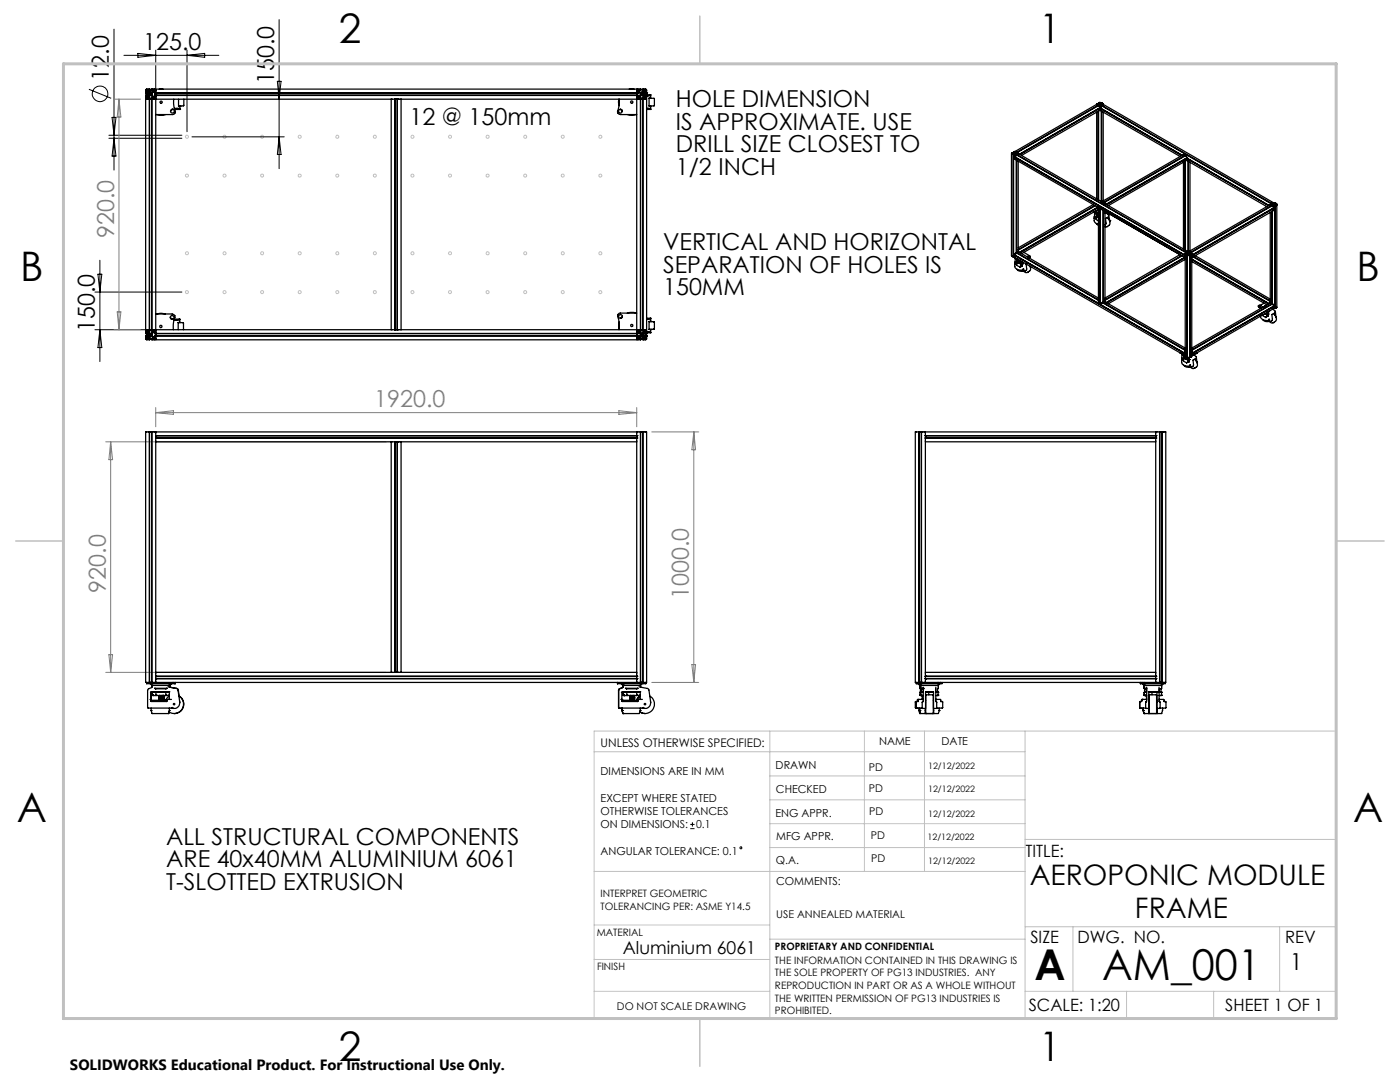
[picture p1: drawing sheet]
<svg xmlns="http://www.w3.org/2000/svg" width="279mm" height="216mm" viewBox="0 0 279 216" stroke-linecap="round" stroke-linejoin="round" font-family="sans-serif">
<g fill="none" stroke="#000" stroke-width=".2">
<path d="M17.7 17.8l4.5 1.8M22.8 5.8v28.1M24.7 11h19M27.5 10.7l3.6 .3-3.6 .4zM31.1 10v8.8M37.3 10v16.3M37.3 11l3.6-.3v.7zM55.4 16.2h.7l-.4 3.6zM55.7 3.9v29.8M21.7 27.6h14.6M21.7 27h14.6M22.4 23.4h.7l-.3 3.6z"/>
<path d="M22.8 27.6l.3 3.6h-.7zM38.3 27.3h18.4M55.7 27.3l.4 3.5h-.7zM18.9 58.3h17.4M19.5 54.7h.8l-.4 3.6zM19.9 51.9v20.2M18.9 65.8h11.2M19.9 65.8l.4 3.6h-.8zM137.8 165.3h.8M137.8 164.5h.8M138.2 164.1v.8"/>
<circle cx="20" cy="18.7" r="1.55"/>
<circle cx="147.9" cy="169.2" r=".21"/>
</g>
<g fill="none" stroke="#c0c0c0" stroke-width=".2">
<path d="M118.6 150h86M153.6 154.8h51M153.6 145.9v57.3M153.6 159.6h51M172.5 145.9v28M184.5 145.9v28M204.6 145.9v57.3M266.7 145.9h-148.1v57.3M118.6 173.9h86M153.6 169.1h51M153.6 164.4h51M204.6 167.5h62.1"/>
<path d="M118.6 197.8h35M118.6 191.5h35M118.6 184.6h35M153.6 187.4h51M204.6 197.8h62.1M204.6 184.9h62.1M214.1 184.9v12.9M224.8 197.8v5.4M242.2 197.8v5.4M255.4 184.9v12.9"/>
<circle cx="37.3" cy="35" r=".3"/>
<circle cx="37.3" cy="27.3" r=".31"/>
<circle cx="44.8" cy="35" r=".29"/>
<circle cx="44.8" cy="27.3" r=".3"/>
<circle cx="52.3" cy="35" r=".29"/>
<circle cx="52.3" cy="27.3" r=".3"/>
<circle cx="59.8" cy="35" r=".3"/>
<circle cx="59.8" cy="27.3" r=".31"/>
<circle cx="67.3" cy="35" r=".29"/>
<circle cx="67.3" cy="27.3" r=".3"/>
<circle cx="74.8" cy="35" r=".3"/>
<circle cx="74.8" cy="27.3" r=".31"/>
<circle cx="82.3" cy="35" r=".29"/>
<circle cx="82.3" cy="27.3" r=".3"/>
<circle cx="89.8" cy="35" r=".29"/>
<circle cx="89.8" cy="27.3" r=".3"/>
<circle cx="97.3" cy="35" r=".3"/>
<circle cx="97.3" cy="27.3" r=".31"/>
<circle cx="104.8" cy="35" r=".29"/>
<circle cx="104.8" cy="27.3" r=".3"/>
<circle cx="112.3" cy="35" r=".3"/>
<circle cx="112.3" cy="27.3" r=".31"/>
<circle cx="119.8" cy="35" r=".29"/>
<circle cx="119.8" cy="27.3" r=".3"/>
<circle cx="37.3" cy="58.3" r=".31"/>
<circle cx="37.3" cy="50.5" r=".31"/>
<circle cx="44.8" cy="58.3" r=".31"/>
<circle cx="44.8" cy="50.5" r=".3"/>
<circle cx="52.3" cy="58.3" r=".31"/>
<circle cx="52.3" cy="50.5" r=".3"/>
<circle cx="59.8" cy="58.3" r=".31"/>
<circle cx="59.8" cy="50.5" r=".31"/>
<circle cx="67.3" cy="58.3" r=".31"/>
<circle cx="67.3" cy="50.5" r=".3"/>
<circle cx="74.8" cy="58.3" r=".31"/>
<circle cx="74.8" cy="50.5" r=".31"/>
<circle cx="82.3" cy="58.3" r=".31"/>
<circle cx="82.3" cy="50.5" r=".3"/>
<circle cx="89.8" cy="58.3" r=".31"/>
<circle cx="89.8" cy="50.5" r=".3"/>
<circle cx="97.3" cy="58.3" r=".31"/>
<circle cx="97.3" cy="50.5" r=".31"/>
<circle cx="104.8" cy="58.3" r=".31"/>
<circle cx="104.8" cy="50.5" r=".3"/>
<circle cx="112.3" cy="58.3" r=".31"/>
<circle cx="112.3" cy="50.5" r=".31"/>
<circle cx="119.8" cy="58.3" r=".31"/>
<circle cx="119.8" cy="50.5" r=".3"/>
</g>
<path d="M139.7 3.2v9.5M3.1 107.9h9.6M266.7 107.9h9.5M139.7 203.2v9.6" fill="none" stroke="#c0c0c0" stroke-width=".3"/>
<path d="M12.7 12.7h254v190.5h-254z" fill="none" stroke="#c0c0c0" stroke-width=".6"/>
<g fill="none" stroke="#808080" stroke-width=".2">
<path d="M22.8 19.8h5.2M23.7 19.8v46M23.7 19.8l.4 3.6h-.7zM22.8 65.8h5.2M23.4 62.2h.7l-.4 3.6zM21.1 88.2h55.9M22.1 88.2v46M22.1 88.2l.4 3.5h-.8zM31.1 81.3v3.9M31.1 82.3h96M31.1 82.3l3.5-.3v.7zM123.5 82l3.6 .3-3.6 .4z"/>
<path d="M127.1 81.3v3.9M130.1 86.2h9.4M138.5 86.2v50M138.5 86.2l.3 3.5h-.7zM21.1 134.2h55.9M21.7 130.6h.8l-.4 3.6zM130.1 136.2h9.4M138.1 132.6h.7l-.3 3.6z"/>
</g>
<g fill="none" stroke="#000" stroke-width=".25">
<path d="M29.1 19h.1M29.1 18.5h.1M29.1 18.6h.2l-.2-.3h.4l.3 .3v.4M29.1 18.6h.1M29.1 18.5v.1M29.1 17.9h.4v.3h-.4zM29.1 19.4h.4v.3h-.3zM29.3 19.1l-.2-.1v.6l.2 .2M29.3 19.1h.1M29.3 19.8h-.2v46h.2M29.3 19.8h1.5M29.4 18.3l.2 .9"/>
<path d="M29.5 18.1l-.1 .1M29.6 19.4v.3M29.6 18.4l-.1 .3 .3 .2M29.6 19.7h.1M29.7 18.3l.3-.1 .3 .3M29.7 17.9l-.1 .1M29.7 17.9l.1 .1M29.7 17.9h-.1v.3l.2 .3h.5l.3-.3v-.3M29.8 19l-.3 .3h-.4v-.2h.2M29.8 17.8h-.6l-.1 .7M29.8 17.8h.1M29.8 17.8v.1"/>
<path d="M29.8 19.8h.1M29.8 17.9h.1M29.8 18h.1M29.8 19.6l-.2 .1v-.4l.2-.2h.5l.3 .3v.3h-.2v-.1M29.8 19.6h.1M29.8 19.7h.1M29.8 19.7v46.1M29.8 17.9v.1M29.8 19.6v.1M29.8 19.8v46M29.8 17.9h.5M30 18.9h.1"/>
<path d="M30 18.9h.2M30.2 18.7l-.2 .2M30.2 18.8l-.2 .1M30.2 19.8h.1M30.3 18h.1M30.3 17.9h.1M30.3 19.7h.1M30.3 19.6h.1M30.3 17.9v.1M30.3 19.6v46.4M30.3 17.8v.1M30.3 17.8h.1"/>
<path d="M30.3 17.8h.6l.2 .2M30.3 19.8h.1M30.3 19.7v.1M30.4 17.9h.2M30.4 18h.1M30.4 19.6h.1M30.4 17.9v.1M30.7 19.4h.3l-.1 .3h-.2zM30.7 17.9h.3v.3h-.3zM30.7 17.9h.3M30.8 19.8h.3M31 18.5v.1"/>
<path d="M31 18.6h.1M31 18.6h-.2l.2-.3h-.3l-.3 .2v.5l.2 .3h.4l-.2-.3h.2M31 19h.1M31 18.5l96.1 .1M31 19h96.1M31 18.5h.1M31 17.9h.1M31.1 18.5h.1M31.1 18v-.2h96v.2M31.1 19h.1M31.1 19.6v.2M31.1 18.5v.1"/>
<path d="M31.1 18.6h.1M31.1 19.6l-.3 .2M31.1 19h96.2v.1M31.1 18.6h96.2l-.2-.3h.4l.3 .3v.4l-.3 .3h-.4v-.2h.2M31.1 18v.5M31.1 18.6v1M31.1 19.8v46M31.1 19.8h47M31.8 17.8h.7M34.7 19.8v1.5l.3 .9a.55 .55 0 0 1-.6 .7h-3.3M35.6 19.8v1.4h.3M36.7 19.8v1.3h-1.1"/>
<path d="M78.1 19.8h1.9M78.1 19.8v46M78.8 19.8h.1M78.8 19.8v46M79.3 19.8v46M79.3 19.8h.1M80 19.8v46M80 19.8h47.1M123.5 19.8v1.3M123.6 19.8a4.7 4.7 0 0 1-.3 2.4v.4l.5 .3h3.3M125.6 17.8h.9M127.1 18.5h.1"/>
<path d="M127.1 19h.1M127.1 19.6v.2M127.1 18.5v.1M127.1 18.6h.1M127.1 19.6l.2 .2M127.1 19.8h.2M127.1 18v.5M127.1 18.6v1M127.1 19.8v46M127.1 17.9h.1M127.1 19.4h.4v.3l-.4-.1zM127.2 17.9h.3"/>
<path d="M127.3 17.9h-.2v.3h.4v-.3M127.3 19.1h.1M127.3 19.8h1.5M127.4 17.9h.1M127.7 18h.1M127.7 18l-.1-.1v.3l.2 .3h.5l.3-.3v-.3l-.2 .1M127.7 19.6l-.1 .1v-.4l.2-.2h.5l.3 .3v.3l-.2-.1M127.7 19.6h.1M127.8 19.8h.1M127.8 17.8v.1M127.8 17.8h.1M127.8 17.8h-.6l-.1 .2"/>
<path d="M127.8 17.9h.1M127.8 19.6h.1M127.8 19.7h.1M127.8 18h.1M127.8 17.9v.1M127.8 19.6v46.4M128 18.7l.2 .2M128 18.6l.2 .3M128.2 19.8h.1M128.3 18h.1M128.3 17.9h.1M128.3 19.7v46.1"/>
<path d="M128.3 19.6h.1M128.3 19.7h.1M128.3 19.8h.1M128.3 17.9v.1M128.3 19.6v.1M128.3 19.8v46.2M128.3 17.8l-.5 .1M128.3 17.8h.1M128.3 17.8h.6l.1 .2M128.4 17.9l.2 .1M128.4 18h.1M128.4 19l.3 .3"/>
<path d="M128.4 19.6h.1M128.4 18.9h.1M128.5 18.2h-.3l-.2 .3M128.6 18.3l.1 .3-.3 .3M128.6 18l.2 .2M128.7 19.1h.3M128.8 18.9h1M128.8 19.8h.2v46h-.2M128.9 18.3v.2M128.9 18.6l-.2 .7M128.9 19.1l-.1-.1h.2v.6M128.9 18.5v.1"/>
<path d="M128.9 18.5l.1-.2h-.4l-.2 .2v.5M128.9 19.1l.1 .2h-.3M129 19.4h-.3l-.1 .3h.3l.1-.1M129 18l-.1-.1h-.3l.1 .3h.3M129 18.5v.1M129 18.6h.1M129 19h.1M129 18v.6h-.1M129 19.1h.7M129 18.5h.1M129 19.6l-.2 .2M129.5 19.6l1.1 .1v1.4h-1.1"/>
<path d="M129.8 18.9l.1 .7h-.4v1.6M129.8 18.9h.1M31.3 22.9l.6 .1 1.1-.1M34.4 21.8l-.4 .4M34.5 21.8l-.2 .1M34.8 21.6h1M34.9 21.8h.9M35.8 21.8h.1M35.9 21.2l-.1 .6M35.9 21.2h.1M123.9 21.8v.1M123.9 21.9h.2"/>
<path d="M123.9 21.9l.3 .3M125.2 22.9l.8 .1 .9-.1M129 21.6h.7M129 21.8h.8M129.5 21.2h.4l-.1 .6M129.8 21.8h.1M201.9 30.6v20.4l.2 .2M201.9 30.7l.2 .1M201.9 30.7h.1M202 30.7h.1M202 30.6h.1M202 30.6l-.1 .1"/>
<path d="M202 30.6v.1M202.1 30.5h.1M202.1 30.5h-.1M202.1 30.8h.1M202.1 30.4v.1M202.1 30.6h.1M202.1 30.7h.1M202.1 30.6l-.1 .1M202.2 30.5l-.3 .2M202.2 30.5h.1M202.2 30.6h.2M202.2 30.6l.3 .1v.1"/>
<path d="M202.2 30.7h.1M202.2 30.7l-.1 .1M202.2 30.5v.1M202.2 30.7v20.5M202.2 30.5h-.1M202.3 30.9l.3 .1M202.3 30.4h.1M202.3 30.3h.1M202.3 30.3l.2-.1 .3 .1M202.3 30.9h.1M202.3 30.8h.1M202.3 30.8l.1 .1"/>
<path d="M202.3 30.3v.3M202.3 30.8v20.5M202.4 30.9h.1M202.4 30.4h.1M202.4 30.8h.1M202.4 30.4v.2M202.4 30.3h.1M202.4 30.9l.2 .1M202.4 30.3l.1 .1M202.5 30.4l-.1 .2M202.5 30.4h.1M202.5 30.8h.1"/>
<path d="M202.5 30.8l-.1 .1M202.5 31.3h.1M202.5 31.5h.1M202.5 31.5v.3l34 19.6M202.5 31.3l34 19.6M202.6 31.3h.1M202.6 31.5h.1M202.6 31.5h-.1M202.6 30.4h.1M202.6 30.4l.1 .2M202.6 30.8h.1M202.6 30.8l.1 .1"/>
<path d="M202.6 31l-.1 .3M202.6 30.3h-.2M202.6 31.5l33.9 19.5M202.6 30.3h.1M202.6 30.3v.1M202.7 30.4h.1M202.7 30.6h.3M202.7 30.8h.1M202.7 30.4v.2M202.7 30.8v.1M202.7 30.9h.1M202.7 31.4v.1"/>
<path d="M202.8 30.4h.1M202.8 30.9h.1M202.8 30.3h.1M202.8 30.8h.1M202.8 30.9l33.9 19.5M202.8 30.3v.3M202.8 30.8v.1M202.8 31.9v18.5M202.8 30.9l-.2 .1M202.8 30.4h-.1M202.8 30.3v.1M202.9 30.5h.1"/>
<path d="M202.9 30.7h.1M202.9 30.5v.1M202.9 30.7v.2M202.9 32v18.5M202.9 30.7l.1 .1M203 30.8h.1M203 30.9h.1M203 30.6l.1 .1M203 30.6h.1M203 30.5h.1M203 30.4h.1M203 30.7h.1"/>
<path d="M203 30.6l-.4 .1v.1M203 30.4v.1M203 30.8v.1M203 30.9l33.9 19.5M203 30.6v.1M203 30.4l-.1 .1M203 30.4l.2 .2M203 30.5v.1M203.1 30.9l-.1 .1M203.1 30.7h.1M203.2 30.7h.1M203.2 30.6v.1"/>
<path d="M203.2 30.7l-.2 .1M203.2 32.2v18M203.2 30.7l33.9 19.5M218.9 20.8h.1M218.9 20.8l-16.3 9.4M218.9 22.4v17.3M218.9 20.8l.2 .2M218.9 20.8l.1 .1M219 20.7h.1M219 20.9h.1M219 20.7l.1 .1M219 21.1v.1"/>
<path d="M219.1 20.8h.1M219.1 20.7h.1M219.1 21h.1M219.1 21.1h.1M219.1 21.1l-16.3 9.3M219.1 20.8l-.1 .1M219.1 20.7l-.2 .1M219.1 21v.1M219.1 20.9h.1M219.1 20.7h-.1M219.1 20.7v.1M219.1 20.9v.2"/>
<path d="M219.1 22.2v17.7M219.1 20.9v.1M219.1 20.8h.2M219.3 21.1h.1M219.3 20.6h.1M219.3 20.6v.2M219.3 22.1v17.8M219.3 21.1l-16.3 9.3M219.3 21.1l.1 .1M219.3 20.5h.1M219.3 20.8l.2 .1M219.3 21.7h.1"/>
<path d="M219.3 20.5l.2 .1M219.4 20.6h.1M219.4 21l-.1 .1M219.4 21h.1M219.4 21.1h.1M219.4 20.6v.2M219.4 21v.1M219.4 20.5h.1M219.4 21.1l.2 .1M219.4 20.5l.1 .1M219.4 21.2h.2M219.4 20.8h.2z"/>
<path d="M219.4 21.2l.1 .1M219.4 21.7h.1M219.4 21.7l-15.8 9.1M219.5 20.7l-.2 .1M219.5 20.7h.1M219.5 20.6v.1M219.5 20.9h.1M219.5 21.5h.1M219.5 21.7h.1M219.5 21.9l16 9.3M219.5 20.6h.1M219.5 21.1h.1"/>
<path d="M219.5 20.9v.2M219.5 21.9l-15.6 9.1M219.5 21.5l16.4 9.5M219.5 21.5l-16.1 9.3M219.5 21.3v.2M219.5 21.7v.2M219.5 21.1h-.1M219.5 20.6h.3M219.5 20.7l.2 .1M219.6 21.2l-.1 .1M219.6 21.7h.1M219.6 20.5h-.2"/>
<path d="M219.6 20.5l-.3 .1M219.6 21.7l16.2 9.3M219.6 21.7h-.1M219.6 20.5h.1M219.6 20.5l.2 .1M219.6 21.1v.1M219.6 20.5l-.1 .1M219.6 21.1h.1M219.7 20.6h.1M219.7 20.8h.1M219.7 21h.1M219.7 20.6v.2"/>
<path d="M219.7 21v.1M219.7 20.5v.1M219.7 20.8l-.2 .1M219.7 21.1h.1M219.7 21.7h.1M219.7 20.8h.2M219.7 21l.1 .1M219.8 21.1h.1M219.8 20.6h.1M219.8 21.1l33.9 19.6M219.8 20.6v.2M219.8 22.1v18.1"/>
<path d="M219.8 21.1l-.2 .1M219.8 20.6h-.1M219.9 20.7h.1M219.9 20.9h.1M219.9 22.2v18.1h.1M219.9 20.7v.1M219.9 20.9v.2M219.9 20.9v.1M219.9 20.8l.1 .1M219.9 21h.1M219.9 21.1h.1M219.9 20.8h.1"/>
<path d="M219.9 21.1l34 19.5M219.9 21v.1M220 21h.1M220 20.7h.1M220 20.7l.1 .1M220 20.7l-.1 .1M220 20.9h.1M220 21.1v.1M220.1 20.7l-.2 .1M220.1 20.7v.1M220.1 20.8h-.2M220.1 20.8l34 19.6"/>
<path d="M220.1 20.8l-.1 .2M220.2 20.8h.1M220.2 22.4v17.7M236.2 32.3v17.4M236.3 31.1l.1 .1M236.4 31l-.3-.2-16.1 9.5M236.4 31h.1M236.4 31l-16.2 9.4M236.5 32.2v17.6M236.6 31.1l.2 .1v.3M236.6 31.1h.1M236.6 32.1v17.8"/>
<path d="M236.6 31.1l-16.3 9.4M236.6 31.6l.1 .1M236.7 31.7h.1M236.7 31.6l16.5 9.4M236.7 31.7l-15.8 9.2M236.8 32h.1M236.8 31.5h.1M236.8 31.7v.1M236.8 31.7h.1M236.8 31.8v.2M236.8 31.5l16.4 9.5M236.8 32l16 9.2"/>
<path d="M236.8 31.5l-16 9.3M236.8 32l-15.6 9M237.1 32.1v18.1M237.2 32.2v18l16.3-9.3M237.5 32.3v17.8M202.1 51.2l1.9 1M202.1 51.2h.1M202.2 51.2h-.1M202.2 51.2h.1M202.2 51h.1M202.2 51l.1 .1M202.3 51.3l.3 .1"/>
<path d="M202.3 51.3h.1M202.5 52.7v.4a1.31 1.31 0 0 0 1.6 .8M202.5 52.4v.2M202.5 52.4h.1M202.5 50.9h.1M202.5 51.1h.1M202.5 51.1l.1 .3M202.5 50.9l34 19.6M202.6 50.9h.1M202.6 51.1h.1M202.6 51.4l33.9 19.6M202.6 51.5l-.1 .9"/>
<path d="M202.6 51v.1M202.6 51h.1M202.6 51l33.9 19.6v.1M202.7 51.8l.3 .1M202.7 51v.1M202.8 50.4l-.3 .3v.2M202.8 50.4h.1M202.8 50.4l16.4 9.5M202.9 52.6v.2M202.9 52.4v.3M202.9 52.4a.54 .54 0 0 0 .1 .6 .54 .54 0 0 0 .5 .2M202.9 52.4h.1"/>
<path d="M203 50.4h.1M203 50.4l16.2 9.4M203 52.2l.1 .2M203 52.2h.1M203 53.7a1.03 1.03 0 0 0 1 .4M203 52.3h.1M203 51.9v.4M203 52.3l-.1 .1M203 51.8l.6 .2M203 51.9l.2 .2 .8 .4M203 51.9h.1M203.1 52h.1"/>
<path d="M203.1 52h-.1M203.1 50.5l-.1 .1M203.1 52.4h.1M203.1 52.4h.2M203.2 50.2v.1M203.2 51.9l.4 .2M203.2 50.2l-.2 .2M203.2 50.2l16 9.3M203.3 52.3h.1M203.3 52.6h.4M203.3 52.3v.3M203.3 52.6h.1"/>
<path d="M203.4 52.2l-.1 .1M203.4 52.2h.1M203.5 53.2v.1M203.5 53.3h.1M203.7 52.6h.1M203.7 52.6h.3M203.7 52.6h.2M203.7 53.1h.1M203.7 53.1l-.2 .1M203.8 52.6h.1M203.8 52.6h-.1M203.8 52.9h.1"/>
<path d="M203.8 52.9l.2 .1M203.9 52.6h.1M204 52.6h.1M204 53.1h-.3M204 52.8l-.1 .2M204 52.5v.6M204 54.1h.1M204.1 53.9a.84 .84 0 0 0 .9 .5M204.1 53.9h.1M204.1 53.9l-.1 .2M204.3 50.3l1.3 .8-.1 .2-.3 .1M204.8 52.7l.1 1.2-.4 .2-.4-.2"/>
<path d="M205 54.4h.1M205.4 51.2l-.3 .1M205.4 51.2v.1M205.6 53.1a.73 .73 0 0 1-.1 1l-.5 .3M205.6 51.2l-.3 .3M205.7 53.2h.1M205.7 53.2l-.1 .2M218.2 40.8l-15 8.7M218.3 42.3l.9 .5M218.4 42.2l.8 .5M218.4 43.3h.1M218.4 42.4v1.6a.97 .97 0 0 0 .8 .7"/>
<path d="M218.5 42.6l.4 .2M218.5 41l-15.3 8.8M218.6 41.1l-15.4 8.8M218.7 42.1l.5 .4M218.7 42.1h.1M218.7 43.5v.2M218.8 43.3v.3M218.8 43.3a.49 .49 0 0 0 .4 .8M218.8 43.3h.1M218.8 43.1l.2 .2M218.8 44.6l.4 .3M218.8 42.8v.4"/>
<path d="M218.9 43.1l-.1 .2M218.9 42.6l.3 .3-.1-.1M218.9 42.8l.3 .3M218.9 42.8h.1M218.9 42.8l-.1 .1M219 43.3h.1M219 43.3h.2M219.1 41.3l-15.7 9.1M219.2 43.2h.1M219.2 43.2v.2M219.2 43.3h.1M219.2 41.4l-15.6 9"/>
<path d="M219.2 41.9h-.1M219.2 41.4l.2 .1M219.2 41.4l.2 .2M219.2 41.4v18.9l.2 .1M219.2 41.8l-15.3 8.8M219.4 41.5h.1M219.4 41.5v.1M219.4 41.6h.1M219.5 41.6h.1M219.5 41.6v18.7M219.6 41.7l.3 .1-.2-.1M219.6 41.7h.1"/>
<path d="M219.6 41.7v18.8M219.7 41.7h.1M220 40.3h.1M220 40.3l.1 .1M220 40.3v.1M220 40.4h.1M220.1 40.4h.1M220.1 41.9v18.6M220.2 42v18.3M220.3 40.5h.1M220.3 40.5l.3 .2M220.3 40.5l.1 .1"/>
<path d="M220.4 40.6h.1M220.5 40.6h.1M220.5 42.2v18.1M220.6 42.2l-.1 .1M220.7 42.5l.6 .5 .1 1M220.8 42.3l-.3 .2M220.9 45.2l-.4 .1M220.9 45.2h.1M220.9 43.4a1.1 1.1 0 0 1 .4 1.6M220.9 42.4l-.4 .2M221.2 43.7v-.4l-.6 .3 .1 1.1-.2 .2M221.3 45l-.4 .2"/>
<path d="M221.4 44h.1M221.5 44v.2M221.5 44h.1M235.5 50.8l-15 8.7M235.8 51l-15.3 8.8M235.9 51l-15.4 8.9M236.4 51.4l-15.6 9M236.5 51.3l-15.6 9.1M236.5 51.1h.1M236.5 50.9h.1M236.5 51.1v.2M236.5 50.8h.1"/>
<path d="M236.5 51.2v.1M236.5 51.3v.1M236.5 51.1v.1M236.5 51.2h.1M236.5 50.9v-.3v20.4M236.5 51.8l-15.3 8.8M236.6 50.6l-.1 .3M236.6 50.6v.1M236.6 50.7l.1 .1M236.7 50.6l-.1 .1M236.7 50.5v.1M236.7 50.6h.1"/>
<path d="M236.7 50.7h.5M236.7 50.7h.1M236.7 50.5h.1M236.7 50.4h.1M236.7 50.7l.1 20.5M236.7 50.8h.1M236.7 50.4l-.1 .2M236.7 50.4v.1M236.8 50.4h.1M236.8 50.8h.1M236.8 50.4l-.1 .1M236.8 50.4v.1"/>
<path d="M236.8 50.5h.1M236.8 50.7h.1M236.8 50.5v.1M236.8 50.7v.1M236.9 50.4h.1M236.9 50.3h.1M236.9 50.3l.2-.1 .4 .1M236.9 50.9l.2 .1 .4-.1M236.9 50.9h.1M236.9 50.8h.1M236.9 50.3v.3M236.9 50.8v20.5"/>
<path d="M237 50.4h.1M237 50.4h.2M237 50.9h.1M237 50.8h.1M237 50.4v.2M237 50.8v.1M237.1 50.3h.1M237.1 50.3h.2M237.1 50.9h.2M237.1 50.3l.1 .1M237.1 50.6h.2zM237.2 50.4h.1"/>
<path d="M237.2 50.9h.1M237.2 50.5l-.4 .1M237.2 50.8l-.1 .1M237.2 50.4v.1M237.2 50.9h-.1M237.2 50.4h.2M237.2 50.5l.1 .1M237.2 50.8h.1M237.2 50.8l.1 .1M237.3 50.3h.1M237.3 50.3l-.1 .1M237.3 50.9h.1"/>
<path d="M237.3 50.4h.1M237.3 50.6h.3M237.3 50.8h.1M237.3 50.4v.2M237.3 50.8v.1M237.3 50.4h.2M237.3 50.8l.1 .1M237.4 50.4h.1M237.4 50.9h.1M237.4 50.8h.1M237.4 50.8h-.1M237.5 50.3h.1"/>
<path d="M237.5 50.8h.1M237.5 50.4h.1M237.5 50.3v.3M237.5 50.8v20.5M237.5 50.4h-.1M237.5 50.3l-.1 .1M237.5 50.8l-.2 .1M237.5 50.5h.1M237.5 50.7h.1M237.5 50.5v.1M237.5 50.7v20.5M237.5 50.7l.1 .1"/>
<path d="M237.6 50.6h.1M237.6 50.5h.1M237.6 50.7h.1M237.6 50.7h-.1M237.6 50.6l.2 .1M237.6 50.4h.1M237.6 50.8h.1M237.6 50.6l-.4 .1v.1M237.6 50.6l.1 .1M237.6 50.4l-.1 .1M237.6 50.4v.1M237.6 50.4l.2 .2"/>
<path d="M237.7 50.7h.1M237.7 50.5v.1M237.7 50.7h-.1M237.7 50.6l.1 .1M237.7 50.6h-.1M237.8 50.6v.1M237.8 50.6l.1 .1M237.8 50.7l-.2 .1M237.8 50.8h.1M237.8 50.9h.1M237.8 51.2h.1M237.8 51.1l.1 .1"/>
<path d="M237.8 51.1h.1M237.8 51.2l.1 .1M237.8 51.7l15.4 8.9M237.8 51.8l15.4 8.8M237.8 52.2l15 8.6M237.9 50.7l-.1 20.3M237.9 50.9h.1M237.9 50.8l-.1 .1M237.9 51.1h.1M237.9 51.3l-.1 .1M237.9 50.7v.2M237.9 51.1v.2"/>
<path d="M238.1 51.3l15.4 8.8M238.2 51.2l15.3 8.8M238.5 51l15 8.7M253.5 40.9h.1M253.5 42.4v18M253.5 40.8v.1M253.5 40.9l.2 .1M253.6 40.7l-.1 .1M253.6 40.7l.2 .1M253.6 40.9h.2M253.6 40.7l.1 .1M253.6 41.1l.1 .1"/>
<path d="M253.7 40.7h.1M253.7 40.8h.1M253.7 41h.1M253.7 41.1h.1M253.7 41.1l-16.2 9.3M253.7 40.7l-.2 .1M253.7 40.8l-.1 .1M253.7 41v.1M253.8 40.7h.1M253.8 41h.1M253.8 40.7h-.2M253.8 40.8l-.2 .1"/>
<path d="M253.8 40.9h.1M253.8 40.7v.1M253.8 40.9v.2M253.8 42.2v18.5M253.8 40.8h.1M253.8 40.9v.1M253.9 40.6h.1M253.9 41.1h.1M253.9 40.6l.2-.2 .3 .2M253.9 40.6v.2M253.9 42.1v18.6M253.9 41.1l-16.3 9.3"/>
<path d="M253.9 41.1l.2 .1M253.9 40.8l.2 .1M253.9 41.7h.1M254 40.6h.1M254 41h.1M254 41.1h.1M254 41l-.1 .1M254 40.6v.2M254 41v.1M254 40.5h.1M254 40.5h.2M254 41.1h.2"/>
<path d="M254 40.5l.1 .1M254 40.5v.1M254.1 40.8h.1zM254.1 41.2v.3M254.1 41.7h.1M254.1 41.7l-16.3 9.3M254.1 40.6h.1M254.1 41.1h.1M254.1 40.7l-.2 .1M254.1 41l-.1 .1M254.1 41.5h.1M254.1 41.7v.3l-16.2 9.4"/>
<path d="M254.1 41.5l-16.2 9.4M254.1 41.1h-.1M254.1 40.6v.1M254.1 40.9v.1M254.2 40.7l.1 .1M254.2 41v.1M254.2 41.1h.1M254.2 40.5h.1M254.2 40.5v.1M254.3 40.5h.1M254.3 40.5l-.1 .1M254.3 41.1h.1"/>
<path d="M254.3 40.6h.1M254.3 40.5v.1M254.3 40.8h.1M254.3 41h.1M254.3 40.6v.2M254.3 41v.1M254.3 41l.1 .1M254.4 40.6h.1M254.4 40.8l-.2 .1M254.4 41.1h.1M254.4 41h.1M254.4 41.1h-.1"/>
<path d="M254.4 40.8h.1M254.4 41v.1M254.4 41.1l-.3 .1M254.4 40.6v.2M254.4 41.1v20.4M254.5 40.7h.1M254.5 40.9h.1M254.5 40.7v.1M254.5 40.9v20.4M254.5 40.9l.1 .1M254.5 40.8l.1 .1M254.6 40.8h.1"/>
<path d="M254.6 40.7h.1M254.6 41h.1M254.6 40.9h.1M254.6 40.8l.1 .1M254.6 40.7h-.1M254.6 40.7l.2 .1M254.6 40.7l-.1 .1M254.7 40.7l.1 .1M254.7 40.7l-.1 .1M254.8 40.9h-.1M254.8 40.8v.1M254.8 40.9l-.2 .1"/>
<path d="M254.8 40.8v20.5l-.2 .1M29.1 67v.1M29.1 66.5l.2 .1M29.1 67v.7l.2 .1h.5M29.1 67h.1M29.1 66.5h.1M29.1 65.9h.4v.3h-.4zM29.1 67.4h.4v.3h-.4zM29.3 67.1v.2M29.3 67h.1M29.3 67.1h.1M29.3 66.6h.1"/>
<path d="M29.3 65.8l-.2 .1v.7M29.3 67v.1M29.3 65.8h1.5M29.3 67h-.2M29.4 67.4l.1 .1M29.5 66.3l-.2 .7M29.5 66.3l.3 .3v.4l-.3 .3h-.4l.2-.2M29.5 66.3h-.4l.2 .3M29.6 67.5l.1 .1M29.6 65.9v.3l.2 .3h.5l.3-.3v-.3l-.2 .1M29.6 65.9l.2 .1M29.6 65.9h.1"/>
<path d="M29.7 67.6h.1M29.7 67.6l-.1 .1v-.4l.2-.2h.5l.3 .3v.3l-.2-.1M29.8 66.6l-.3 .3 .1 .3M29.8 65.8h.1M29.8 67.7h.1M29.8 65.8v.2M29.8 66h.1M29.8 67.6v.1M29.8 67.6h.5M30 66.6l.2 .3M30.1 66.6l-.1 .1 .2 .2M30.2 66.9h.1"/>
<path d="M30.2 67.1l-.1 .2h-.4M30.2 65.8h.1M30.3 66h.1M30.3 67.6h.1M30.3 67.7h.1M30.3 67.6v.2M30.3 65.8h.1M30.4 66h.1M30.4 67.6h.2M30.7 67.4h.3v.3h-.3zM30.7 65.9h.2l.1 .3h-.3zM30.7 67.6h.3"/>
<path d="M30.8 65.8l.3 .2M30.8 65.8h.3M31 66.5h.1M31 67h.1M31 67.6h.1M31.1 62.7h3.3a.51 .51 0 0 1 .5 .7l-.3 1.1v1.3M31.1 65.8v.2M31.1 66.5h.1M31.1 67.6v.2h96v-.2M31.1 67h.1M31.1 66.6h.1M31.1 67.6l-.3 .2h-.5"/>
<path d="M31.1 66v1.6M31.1 65.8h47M31.2 62.7l.8-.2 1 .2M34 63.3l.3 .4M34.3 63.6l.2 .1M34.7 63.9h1M34.8 63.7h1M35.6 64.4l1 .1v1.3M35.6 64.3h.3M35.6 64.3v1.5M35.8 63.7l.1 .6M35.8 63.7h.1"/>
<path d="M35.9 64.3h.1M78.1 65.8h1.9M78.8 65.8h.1M79.3 65.8h.1M80 65.8h47.1M123.5 64.2v1.5M123.9 63.5h.1M124.1 63.4l-.2 .1M124.2 63.1l-.3 .4M125.2 62.5l.6-.2 1.2 .2M127.1 62.5h-3.3a.55 .55 0 0 0-.5 .6 4.8 4.8 0 0 1 .2 2.7M127.1 65.8v.2"/>
<path d="M127.1 66.5h.1M127.1 67v.1M127.1 67h.1M127.1 66.6h.1M127.1 67.6l.2 .2h.5M127.1 65.8h.2M127.1 66v1.6M127.1 67.4l.1 .3h.3v-.3M127.1 67.4h.4M127.2 67.4h-.1M127.2 65.9h.3v.3h-.4zM127.3 66.6h-96.5l.2-.3h-.4l-.2 .2v.6l.3 .2h.3l-.2-.3h96.5"/>
<path d="M127.3 67.1h.1M127.3 66.6l-.2-.3h.4l.3 .3-.1 .5-.2 .2h-.3l-.1-.2h.2M127.3 66.6h.1M127.3 65.8l-.2 .2M127.3 67h.1M127.3 65.8h1.5M127.3 67v.1M127.4 67.4h.1M127.6 67.4v.3l.2-.1v.2M127.7 66h.1M127.7 66v-.1h-.1v.3l.2 .3h.5l.3-.3v-.3l-.2 .1M127.8 65.8h.1"/>
<path d="M127.8 65.8v.1M127.8 66h.1M127.8 67.7h.1M128 66.6v.4M128.1 66.6l-.1 .2M128.2 67.1h.1M128.2 65.8h.1M128.3 66.4l-.1 .1M128.3 66h.1M128.3 67.7h.1M128.3 65.8h.1M128.3 67.1l.3 .3"/>
<path d="M128.3 67.1h-.5l-.2 .3M128.4 66.4h-.2M128.4 66h.1M128.4 66.4l-.3 .1M128.5 66.4l.2 .2a.34 .34 0 0 1-.3 .5M128.6 67.4h-1M128.6 67.4v.3l-.3-.1v.1M128.7 65.9v.3M128.7 66.3l.2 .7M128.7 66.2h.3M128.8 66.4h.2M128.8 65.8l.2 .2"/>
<path d="M128.9 67.1l-.2 .2M129 66.4l-.2 .2 .2-.1M129 66.4v-.1h-.4l-.2 .2v.6l.3 .2M129 66l-.1-.1h-.2l-.1 .2 1.1 .1M129 67.4h-.3l-.1 .3h.3l.1-.1M129 67h.1M129 66v.6M129 67v.6M129 63.7h.7M129 66.5h.1M129 67h-.2l.2 .3h-.3M129 67v.1"/>
<path d="M129 67.6l-.2 .2h-.5M129 66.4h.8M129 63.5h.8M129.5 64.2h1.1v1.5h-1.1M129.8 63.5l.1 .6M129.8 66.4h.1M129.8 63.5h.1M129.9 65.8l-.1 .6M129.9 65.8h.1M129.9 64.1h.1M129.9 64.1h-.4v1.7h.4M219.4 60.4h.1"/>
<path d="M219.5 60.4h.1M219.5 60.3h.1M219.5 60.3v.1M219.5 60.2h.1M219.6 60.5l.2 .1 .3-.1M219.6 60.5h.1M220.1 60.5h.1M220.1 60.5l16.4 9.4M220.1 60.4l16.4 9.4M220.1 60.2h.1M220.2 60.3h.1M220.2 60.3l.1 .1"/>
<path d="M220.3 60.4h.1M220.3 60.4l.2-.2 16 9.3M220.5 60.2l.1 .1M235.4 70.4l1.1 .6M235.8 71.5v.8a1.25 1.25 0 0 0 1.6 .8M235.8 71.5h.1M235.9 70.6l-.1 .9M236 70.9l.3 .1M236.2 71.7v.3M236.2 71.6v.3M236.3 72.9l.6 .4h.4l.1-.2M236.3 71.4a.55 .55 0 0 0-.1 .7 .55 .55 0 0 0 .6 .3"/>
<path d="M236.3 71.4l.3 .1M236.3 71.2h.1M236.3 71.4h.1M236.3 70.9l.4 .3M236.3 71.4v.1M236.3 71v.4M236.3 71.1h.1M236.3 71l.1 .3 .9 .3v.6h-.3M236.3 71h.1M236.3 71.1v.1M236.5 70.5h.1M236.5 70.7v.3"/>
<path d="M236.5 70.7h.1M236.5 70.3v-.1v.3M236.5 70.3h.1M236.5 70.9h.1M236.5 71.1h.1M236.5 70.4h.1M236.5 70.7v.1M236.5 70.8h.1M236.5 70.8v.1M236.5 71l.1 .1M236.6 71.5h.1M236.6 71.1l.1 .1"/>
<path d="M236.6 71.7l.4 .1M236.6 71.7h.1M236.6 71.5v.2M236.7 71.4h.1M236.7 71.4l-.1 .1M236.7 71.2h.2M236.7 71.2h.1M236.8 71.2h.1M236.8 72.4v.1M236.8 71.1h.1M236.8 71h.1M236.9 71.3l.2 .1 .4-.1"/>
<path d="M236.9 71.3h.1M237 71.8h.1M237 71.8h.3M237 71.8h.2M237 71.7h.2M237 71.7h.2zM237 72.2h.1M237 71.7v.1M237 72.2l-.2 .2M237.1 72h.1M237.1 72l.2 .1M237.2 71.7h.1"/>
<path d="M237.2 71.7v.1M237.2 71.8h.1M237.3 71.8h.1M237.3 71.9l-.1 .2M237.4 73.1a.72 .72 0 0 0 .9 .4M237.4 73v.1M237.4 73h.1M237.5 71.1h.1M237.5 71.3h.1M237.5 71h.1M237.5 71v.1M237.5 71.1v.1"/>
<path d="M237.5 71.2h.1M237.6 71.2l-.3 .2M237.6 71.2h.1M237.8 71l-.2 .2M237.8 70.8v.1M237.8 70.8h.1M237.8 70.3h.1M237.8 70.4h.1M237.8 70.7l.1 .1M237.8 70.7h.1M237.8 70.5h.1M237.9 70.3l-.1-.1 .1 .3"/>
<path d="M237.9 70.5h.1M237.9 70.7h.1M237.9 70.7l-.1 .3M238.2 70.8l.6 .5 .1 1M238.3 73.5h.1M238.4 71.7l.1 .1a.99 .99 0 0 1 .3 1.4l-.5 .3M238.7 72v-.5l-.6 .4v1.2l-.3 .1-.4-.1M238.9 72.3h.1M238.9 72.3v.2M238.9 70.4l-.5 .3M238.9 70.4h.1M251.1 61.1v.1l.5 .3"/>
<path d="M251.3 61.1h.3M251.6 63.1a1.22 1.22 0 0 0 1.6 .9M251.9 62.9h.1M251.9 62.9l.7 .4M252 61.3h.1M252 63.8a.94 .94 0 0 0 1.1 .3l.1-.1a.69 .69 0 0 0 .9 .4M252.2 60.5l-1.1 .5 .1 .2 .5 .3M252.4 62.6h.1M252.4 62.6l.3 .1M252.6 63.4h.1M252.6 61l-.2 .1M252.6 63.3v.1"/>
<path d="M252.7 62.7h.1M252.7 62.7h.3M252.8 62.7h.1M252.8 62.7h.2M252.8 62.6h.2h-.2M252.8 63.1h.1M252.8 63.1l-.2 .2M252.8 62.6h.1M252.8 62.6h.2M252.8 62.4l.3 .1v.6M252.8 62.6v.1M252.9 62.9h.1"/>
<path d="M252.9 62.9l.2 .1M252.9 62.6h.1M253 62.6v.1M253 62.7h.1M253.1 63.1h-.3M253.1 62.8l-.2 .2M253.2 64h.1M253.2 63.9v.1M253.3 63.7l.1 .1zM253.4 62l-.4 .3M253.5 60.5l.2 .1M253.5 60.5l-15.7 9"/>
<path d="M253.5 60.4h.1M253.5 60.4v.1M253.6 60.7l.1 .1M253.7 60.6h.1M253.7 60.6l-15.9 9.2M253.9 60.7l.2 .1v.3M253.9 60.7h.1M253.9 60.7l-16.1 9.2M253.9 61.2l.1 .1M254 61.7l.5 .5 .1 .9M254.1 64.4h.1M254.1 61.3h.1"/>
<path d="M254.1 61.3l-16.2 9.4M254.1 62.6l.1 .1a1.04 1.04 0 0 1 .3 1.4l-.4 .3M254.1 61.1h.1M254.1 61.3v.3l-16.2 9.4M254.1 61.1l-16.2 9.4M254.4 61.5l-.3 .1M254.4 61.5h.1M254.5 62.9l-.1-.5-.6 .4 .1 1.1-.3 .2-.4-.1M254.5 61.2l-.1 .1M254.5 61.3h.1M254.5 61.3l.1 .1M254.5 61.3l-.1 .1"/>
<path d="M254.6 61.4h.1M254.6 63.1v.1M254.6 61.4l-.2 .1M254.6 61.3v.1M254.6 63.2h.1M254.7 63.2v.2M29.8 86.2h.1M29.8 86.2v50M30.2 86.2h.1M30.3 86.2v50M30.3 86.2h.1M31.1 86.2v2"/>
<path d="M31.1 86.9h.1M31.1 87.4v.1M31.1 87.4h.1M31.1 87h.1M31.1 86.2h-2v50h.2M31.1 88.2v46M31.1 88.2h47M31.1 86.9h96M31.1 87.4h96M31.1 86.2h96M31.1 87h96M78.1 88.2h1.9"/>
<path d="M78.1 88.2v46M78.8 88.2h.1M78.8 88.2v46M79.3 88.2v46M79.3 88.2h.1M80 88.2h47.1M80 88.2v46M127.1 86.2v2M127.1 86.9h.1M127.1 87.4v.1M127.1 87.4h.1M127.1 87h.1"/>
<path d="M127.1 86.2h1.9v50h-1.9M127.1 88.2v46M127.8 86.2h.1M127.8 86.2v50M128.2 86.2h.1M128.3 86.2h.1M128.3 86.2v50M183.4 86.2h.1M183.4 86.2v50M183.9 86.2h.1M183.9 86.2v50M184.7 86.2h-2v50h.2"/>
<path d="M184.7 86.2v2M184.7 87.4v.1M184.7 86.9h.1M184.7 87.4h.1M184.7 87h.1M184.7 88.2h45.9M184.7 86.9h45.9M184.7 87.4h45.9M184.7 86.2h45.9M184.7 87h45.9M184.7 88.2v46M230.6 86.2h2.1v50h-.8"/>
<path d="M230.6 86.2v2M230.6 87.4v.1M230.6 86.9h.1M230.6 87.4h.1M230.6 87h.1M230.6 88.2v46M231.4 86.2h.1M231.4 86.2v50M231.5 86.2h.1M231.5 86.2v50M231.9 86.2v50M231.9 86.2h.1"/>
<path d="M29.3 136.2v.2h5.6M29.3 136.2h97.8M29.8 136.2h.1M30 139.6l.1 .1M30.1 136.4l.2 .3 .3 .1M30.1 139.6l.1 .1M30.2 138.1v1.6M30.2 139.7v.2M30.3 136.2h.1M30.4 138.7h.1M30.4 138.2h.1M30.4 138.2v.5"/>
<path d="M30.4 138.1v.1M30.4 138.7l.1 .1M30.4 138.1h.1M30.4 138l-.3 .1v1.6M30.5 138.8h.1M30.5 138.1h.1M30.5 138.1h-.1M30.6 138.8h.6M30.6 138.1h.2M31 138.1h.1M31 137.5h2.2M31.1 138.1h.1"/>
<path d="M31.1 138h2.8M31.1 138l-1.1 .1M31.1 134.2v2M31.1 135.4h.1M31.1 134.9h.1M31.1 135.4h96M31.1 134.9h96M31.1 134.2h47M31.1 138.7h.1M31.1 138.7l.1 .1M31.2 138.1l-.1 .6M31.2 138.1h1.8"/>
<path d="M31.2 138.8h.5M31.6 138v.1M31.7 139.5h.1M31.7 139.3l.1 .1M31.7 139.3h.1M31.7 139.2h.1M31.7 139.1l.1 .1M31.7 139.1h.1M31.7 139h.1M31.7 138.9h.1M31.7 139.6h.1M31.7 139.7h.1"/>
<path d="M31.7 139.4h.1M31.7 138.8h.1M31.7 138.9v.1M31.7 139.5v.1M31.7 139v.1M31.7 139.6v.1M31.7 139.2v.1M32.3 138.8h.7M32.3 138.8h-.6M32.5 139.7h.1M32.5 139.6h.1M32.5 139.5h.1"/>
<path d="M32.5 139.3v.1M32.5 139.3h.1M32.5 139.2h.1M32.5 139.1v.1M32.5 139.1h.1M32.5 139h.1M32.5 138.9h.1M32.5 139v.1M32.5 139.6v.1M32.5 139.4h.1M32.5 138.8h.1M32.5 139.6l-.8 .1"/>
<path d="M32.5 139.6h-.8M32.5 139.5h-.8M32.5 139.4l-.8 .1M32.5 139.3l-.8 .1M32.5 139.3h-.8M32.5 139.2h-.8M32.5 139.1l-.8 .1M32.5 139l-.8 .1M32.5 139h-.8M32.5 138.9h-.8M32.5 138.8l-.8 .1M32.5 139.7h-.8"/>
<path d="M32.5 139.5l-.8 .1M32.5 139.1h-.8M32.5 138.9l-.8 .1M32.5 138.8v.2M32.5 139.4v.2M32.5 139.2v.1M32.5 139.4h-.8M32.5 139.2l-.8 .1M32.5 138.8h-.8M32.5 139.3l.1 .1M32.5 139.1l.1 .1M32.5 138.8v.1"/>
<path d="M32.5 139.4v.1M32.6 139.4h-.1M32.6 139.3h-.1M32.6 139.2l-.1 .1M32.6 139.2h-.1M32.6 139.1h-.1M32.6 138.8h-.1M32.6 138.8h.1M32.6 139h.1M32.6 139.1h.1M32.6 139.2h.1M32.6 139.3h.1"/>
<path d="M32.6 139.4h.1M32.6 139.6h.1M32.6 139.5l-.1 .1M32.6 138.9l-.1 .1M32.6 138.9v.1M32.6 139.5v.1M32.6 139.7h.1M32.6 138v.1M32.7 138v.1M33 138.1l.1 .6M33 138.8h.7M33 138.1h.2"/>
<path d="M33.1 138.7h.1M33.1 138.7l-.1 .1M33.3 137.3l-2.5 .1M33.3 137.3h.1M33.3 137.3l.1 .1M33.3 139.7l-3.1 .1M33.4 138.1h.3M33.5 137.1l1.7 .3M33.7 138.8h.1M33.7 138.1h.1M33.7 138v.1M33.7 138.8v.2"/>
<path d="M33.8 136.8h-3.4l-.1 .4-.8 .3v3.7l.1 .1h4.7M33.8 136.8l.1 .3M33.8 138.7l-.1 .1M33.8 136.8h.1M33.8 138.7h.1M33.8 138l-.1 1.6M33.8 136.8l.2 .3M33.8 138.9l-.7 .8M34.1 136.4l-.1 .2-.4 .2M34.2 136.4l-.3 .3-.2 .1M34.2 139.6h-.8l-.1 .4h-3.1l-.1-.3M34.9 136.2v.2"/>
<path d="M35 136.2l-.1 .2M35.2 137.4l.3 .3 .3 2.2a1.16 1.16 0 0 1-.3 1.2 1.16 1.16 0 0 1-1.2 .2M35.2 137.4l.4 .3 .1 1.2M35.7 138.9a1.88 1.88 0 0 1 .6 2.6 1.88 1.88 0 0 1-2.6 .6M35.7 138.9a1.87 1.87 0 0 1 .9 2.1 1.87 1.87 0 0 1-1.8 1.4M78.1 134.2h1.9M78.8 134.2h.1M79.3 134.2h.1M80 134.2h47.1M123.2 136.2l.1 .2M123.3 136.4h.1M123.3 136.2v.2"/>
<path d="M123.7 137.4l-.2 .3v3.6M123.7 137.4l-.3 .3v3.5l.1 .1M123.9 139.6l.2 .1M124 136.4l.3 .3 .3 .1M124.1 138.1v1.6M124.1 139.8v.1M124.2 139.7l-.1 .1M124.2 139.7h3.1M124.2 139.7h.1M124.2 137.2l-.5 .2M124.3 137.1l-.1 .1M124.3 136.9v.2"/>
<path d="M124.4 138.7h.1M124.4 138.2h.1M124.4 138.2v.5M124.4 138.1v.1M124.4 138.7l.1 .1M124.4 138.1h.1M124.4 136.8l-.1 .1M124.4 136.8h3.4l.1 .3M124.4 136.8h.1M124.5 138.7v.1M124.5 138.8h.1M124.5 138.1h.1"/>
<path d="M124.5 138.1h-.1M124.5 138.8h.7M124.5 138.1h.3M124.8 137.4h2.6M125 138.1h.1M125.1 138.1h.1M125.1 138h2M125.1 137.4l-.1 .1M125.1 138l-1.1 .1M125.1 137.4h.1M125.1 138.7h.1M125.1 138.7l.1 .1"/>
<path d="M125.1 137.4h2M125.2 138.1l-.1 .6M125.2 138.1h1.8M125.2 138.8h.5M125.6 138v.1M125.7 138.8h.1M125.7 138.9h.1M125.7 139h.1M125.7 139.4h.1M125.7 139.5h.1M125.7 139.6h.1M125.7 138.9v.1"/>
<path d="M125.7 139.5v.1M125.7 139.7h.1M125.7 139.3h.1M125.7 139.2h.1M125.7 139.1h.1M125.7 139.4v.1M125.7 138.8v.1M125.7 139.3v.1M125.7 139.3l.1 .1M125.7 139.1l.1 .1M125.7 139v.1M125.7 139.6v.1"/>
<path d="M125.7 139.2v.1M126.3 138.8h.7M126.3 138.8h-.6M126.4 139.6h-.6M126.4 139.7h.1M126.4 139.6h.1M126.4 139.5h.1M126.4 139.3l.1 .1M126.4 139.3h.1M126.4 139.2h.1M126.4 139.1l.1 .1M126.4 139.1h.1"/>
<path d="M126.4 139h.1M126.4 138.9h.1M126.4 139v.1M126.4 139.6v.1M126.4 139.6l-.7 .1M126.4 139.5h-.7M126.4 139.4l-.7 .1M126.4 139.3l-.7 .1M126.4 139.3h-.7M126.4 139.2h-.7M126.4 139.1l-.7 .1M126.4 139l-.7 .1"/>
<path d="M126.4 139h-.7M126.4 138.9h-.7M126.4 138.8l-.7 .1M126.4 139.7h-.7M126.4 139.6h-.7M126.4 139.5l-.7 .1M126.4 139.1h-.7M126.4 138.9l-.7 .1M126.4 138.8v.1M126.4 139.4v.1M126.5 139.4h-.1M126.5 139.3h-.1"/>
<path d="M126.5 139.2l-.1 .1M126.5 138.8h-.1M126.5 138.8h.1M126.5 139h.1M126.5 139.1h.1M126.5 139.2h.1M126.5 139.3h.1M126.5 139.4h.1M126.5 139.6h.1M126.5 139.5h-.8M126.5 138.9h-.8M126.5 139.6l-.8 .1"/>
<path d="M126.5 139.6h-.8M126.5 139.4h-.8M126.5 139.3h-.8M126.5 139.2l-.8 .1M126.5 139.2h-.8M126.5 139.1h-.8M126.5 139l-.8 .1M126.5 139h-.8M126.5 138.8h-.8M126.5 139.7h-.8M126.5 139.5l-.8 .1M126.5 138.9l-.8 .1"/>
<path d="M126.5 139.2h-.1M126.5 139.1h-.1M126.5 138.9v.1M126.5 139.5v.1M126.5 139.7h.1M126.6 138v.1M127 138.1l.1 .6M127 138.8h.7M127 138.1h.2M127.1 138.7h.1M127.1 138.7l-.1 .1M127.1 134.2v2"/>
<path d="M127.1 135.4h.1M127.1 134.9h.1M127.1 138h.1M127.1 137.4v.1M127.1 138h.8M127.4 138.1h.2M127.5 137.1l1.9 .4 .4 2.4a1.16 1.16 0 0 1-.3 1.2 1.16 1.16 0 0 1-1.2 .2M127.7 138.1h.1M127.7 138.8v.2l-.7 .7M127.7 138v.1M127.8 138l-.1 1.6M127.8 138.7l-.1 .1"/>
<path d="M127.8 138.9l-.8 .8M127.8 136.2h.1M128.1 136.4l-.1 .2-.4 .2M128.2 139.6h-.8l-.1 .4h-3.1l-.1-.3M128.3 136.2h.1M128.9 136.2v.2h-5.6M129.7 138.9a1.88 1.88 0 0 1 .6 2.6 1.88 1.88 0 0 1-2.6 .6l1 .3M182.8 136.2v.2h.2M182.9 136.2h.5M183 140l-.3 .1v1.1l.3 .1M183 140h-.1l.1 1.3M183 136.2v.2"/>
<path d="M183.1 139.9v.1M183.3 136.4l.3 .3 .2 .1M183.4 139.6h-.3v.3M183.4 139.6l-.1 .3-.3 .1M183.4 136.2h.1M183.4 136.4l.4 .3 .2 .1M183.4 136.2h1.3M183.6 137.3h.2M183.6 137.3l.1 .1M183.6 138.1v.6M183.6 138.7l.1 .1M183.6 138.1h.1"/>
<path d="M183.6 138.7h.1M183.7 137.4h.2M183.7 138h.2M183.7 137.4v.6M183.7 138.1h.2M183.7 138.8h.2M183.7 138.1h-.1M183.7 138.1h.1M183.7 138.8h.1M183.8 137.3h.4M183.8 137.3l.1 .1M183.8 138.1v.6"/>
<path d="M183.8 138.7l.1 .1M183.8 138.7h.1M183.8 138.1h.1M183.9 136.8h-.3v.5M183.9 136.8l-.1 .5M183.9 136.8h3.3l.1 .5-.2 .2v.5M183.9 137.4h.3M183.9 138h.3M183.9 136.2h.1M183.9 137.4v.6M183.9 138.1h.1M183.9 138.1h-.1"/>
<path d="M183.9 138.8h.1M183.9 138.1h.3M183.9 138.8h.4M184 139.5v.1M184 138v.1M184 138.8v.8M184.2 138.1h.1M184.2 137.3h.1M184.2 137.3l.1 .1M184.2 137.4h.1M184.2 137.4l.1 .1M184.3 137.5v2.4l-.3 .2v1.2"/>
<path d="M184.3 139.5l-.9 .1M184.3 137.1v.4M184.7 136.2h45.9M184.7 134.2v2M184.7 135.4h.1M184.7 134.9h.1M184.7 135.4h45.9M184.7 134.9h45.9M184.7 134.2h45.9M184.7 138v3.4l-.7-.1M184.7 138.1h.5M184.7 138.8h.1"/>
<path d="M184.7 139.7h.1M185 138v.1M185.2 138.1h.1M185.2 138.1v.1M185.7 138.1h-.4v.5M185.8 138.1h.5M186 138v.1M186.3 138.8h.1M186.3 139.7h.1M186.3 138v3.4l.6-.1M186.3 138l-1.6 .1M186.8 139.5l.9 .1v.4"/>
<path d="M186.8 138.1h.3M186.8 138.8h.3M186.8 137.1v2.8l.1 .2v1.2M186.8 138h.1M186.8 138h.3M187.1 138.8h.1M187.1 138.1h.1M187.2 138.1v.6M187.2 138.7l-.1 .1M187.2 138.1h.1M187.2 138.7h.1M187.5 136.4l-.2 .3-.3 .1"/>
<path d="M187.7 140l.4 .1v1.1l-1.2 .1M187.7 140h.1M188 136.2v.2h-5M227.5 140v1.3M227.5 140l-.1 .1 .1 1.2M227.5 140h.1M227.6 136.2v.2M227.9 139.6l-.1 .4h-.3M227.9 139.6l-.1 .3M227.9 139.6h.1M228 136.4l.3 .3 .3 .1M228.3 137.3l.5 .1"/>
<path d="M228.3 137.3h.1M228.3 136.9v.4M228.3 137.3l.2 .1M228.3 137.3l.1 .1M228.4 138.7h.1M228.4 138.2v.5M228.4 138.1v.1M228.4 138.7l.1 .1M228.4 138.1h.1M228.4 136.8l-.1 .1M228.4 136.8h3.4v.5l-.1 .1v.6h-.4l.3 .1M228.4 136.8h.1"/>
<path d="M228.4 137.4h.1M228.4 137.4l.1 .6M228.5 137.4l.3 .1M228.5 138h.3M228.5 137.4v.6M228.5 138.1h.1M228.5 138.8h.1M228.5 138.1h-.1M228.5 138.8h.3M228.8 138l-.3 .1M228.8 138.8v.7l-.1 .1M228.8 138v.1"/>
<path d="M228.8 137.5v2.4a1.56 1.56 0 0 0-.2 1.4M228.8 139.5l-.9 .1M228.8 137.1v.4M229.3 138.8h.1M229.3 138.1h.5M229.3 138v3.4M229.3 139.7h.1M229.6 138v.1M229.8 138.1l-.1 .1M229.8 138.1h.1M230.3 138.1h-.4v.5M230.4 138.1h.5"/>
<path d="M230.6 138v.1M230.6 136.2h.9M230.6 134.2v2M230.6 135.4h.1M230.6 134.9h.1M230.8 138.8h.1M230.8 139.7h.1M230.9 138v3.4M230.9 138l-1.6 .1M231.3 139.5l1 .1v.4M231.3 138.8h.3M231.3 137.1v2.8a1.56 1.56 0 0 1 .2 1.4"/>
<path d="M231.4 136.2h.1M231.5 136.2h.4M231.5 136.2h.1M231.6 138.1h.1M231.6 138.8h.1M231.7 138.1h.1M231.7 138.8h.1M231.8 138.1v.6M231.8 138.7l-.1 .1M231.8 138.7h.1M231.8 138.1h.1M231.9 136.2h.1"/>
<path d="M232.1 136.4l-.3 .3-.2 .1M232.3 140h.4v1.3h-1.2M232.3 140h.1M232.6 136.2v.2h-5M30.2 141.8h.1M30.2 141.8l.1 .6h3.3M30.2 141.3v.5M33.8 142.1l-.2 .3M33.8 141.8l-.2 .6M33.8 141.8h.1M33.8 141.3v.5M34.3 141.2h.1"/>
<path d="M34.3 141.2v.1M123.5 141.3h4.8M123.5 141.3h.1M124.1 141.8h.1M124.1 141.8l.3 .6M124.1 141.3v.5M124.4 142.4h.1M127.8 141.8l-.2 .6h-3.2M127.8 141.8h.1M127.8 141.3v.5M128.3 141.2h.1M128.3 141.2v.1"/>
<path d="M183 141.3h1M183.4 141.8h.1M183.4 141.8l.2 .6h.2M183.4 141.3v.5M183.6 141.8h.1M183.6 141.8l.2 .6M183.6 141.3v.5M183.8 142.4h.8M184.6 142.4h1.8M184.6 141.4v1M184.9 142.4l-.2-.1v-3.6l1.5-.1 .1 3.7-.1 .1M186.3 141.4l.1 1"/>
<path d="M187.4 141.8h.1M187.4 141.8l-.1 .6h-.9M187.4 141.3v.5M227.5 141.3h1.1M227.5 141.3h.1M228.1 141.8h.1M228.1 141.8l.3 .6M228.1 141.3v.5M228.4 142.4h.1M228.4 142.4h.8M228.6 141.3l.7 .1M229.2 142.4h1.8"/>
<path d="M229.2 141.4v1M229.4 142.4l-.1-.1 .1-3.7 1.4 .1v3.6l-.1 .1M230.9 141.4l.1 1M231.5 141.3l-.6 .1M232 141.8h.1M232 141.8l-.2 .6h-.8M232 141.3v.5"/>
<circle cx="30.1" cy="18.8" r=".17"/>
<circle cx="128.1" cy="18.8" r=".17"/>
<circle cx="32.2" cy="20.4" r=".21"/>
<circle cx="34.4" cy="22.2" r=".38"/>
<circle cx="123.8" cy="22.2" r=".37"/>
<circle cx="126.1" cy="20.4" r=".23"/>
<circle cx="202.5" cy="30.6" r=".07"/>
<circle cx="204.3" cy="53.7" r=".06"/>
<circle cx="205.2" cy="51.2" r=".14"/>
<circle cx="30.1" cy="66.8" r=".17"/>
<circle cx="32.1" cy="65.1" r=".23"/>
<circle cx="34.3" cy="63.3" r=".36"/>
<circle cx="123.8" cy="63.1" r=".38"/>
<circle cx="126.1" cy="64.9" r=".22"/>
<circle cx="128.1" cy="66.8" r=".17"/>
<circle cx="237.5" cy="72.9" r=".07"/>
<circle cx="251.5" cy="61" r=".15"/>
<circle cx="34.7" cy="140.5" r=".14"/>
<circle cx="128.7" cy="140.5" r=".14"/>
</g>
<g font-size="8.5">
<text x="206.4" y="195.5">A</text>
<text x="220" y="195.5">AM_001</text>
</g>
<g font-size="8.1">
<text x="67.6" y="8.5">2</text>
<text x="207.3" y="8.5">1</text>
<text x="4" y="56.2">B</text>
<text x="270.7" y="56.2">B</text>
<text x="3.3" y="164.1">A</text>
<text x="270" y="164.1">A</text>
<text x="67.6" y="211.7">2</text>
<text x="207.3" y="211.7">1</text>
</g>
<g font-size="5.6">
<text x="205.5" y="176.6">AEROPONIC MODULE</text>
<text x="226.5" y="183.2">FRAME</text>
</g>
<g font-size="4.7">
<text x="28.6" y="10">125.0</text>
<text x="21.7" y="16.1" transform="rotate(-90 21.7 16.1)">12.0</text>
<text x="54.7" y="16.8" transform="rotate(-90 54.7 16.8)">150.0</text>
<text x="134.9" y="21.3">HOLE DIMENSION</text>
<text x="81.7" y="25">12 @ 150mm</text>
<text x="134.9" y="25.9">IS APPROXIMATE. USE</text>
<text x="134.9" y="30.4">DRILL SIZE CLOSEST TO</text>
<text x="134.9" y="34.9">1/2 INCH</text>
<text x="132.3" y="49.9">VERTICAL AND HORIZONTAL</text>
<text x="132.3" y="54.4">SEPARATION OF HOLES IS</text>
<text x="132.3" y="59">150MM</text>
<text x="18.9" y="66.3" transform="rotate(-90 18.9 66.3)">150.0</text>
<text x="33.2" y="168.5">ALL STRUCTURAL COMPONENTS</text>
<text x="33.2" y="173.1">ARE 40x40MM ALUMINIUM 6061</text>
<text x="33.2" y="177.6">T-SLOTTED EXTRUSION</text>
<text x="257.4" y="193.5">1</text>
</g>
<g font-size="4.7" fill="#808080">
<text x="22.8" y="47.5" transform="rotate(-90 22.8 47.5)">920.0</text>
<text x="74.7" y="81.3">1920.0</text>
<text x="21.1" y="118.2" transform="rotate(-90 21.1 118.2)">920.0</text>
<text x="137.5" y="119.5" transform="rotate(-90 137.5 119.5)">1000.0</text>
</g>
<text font-size="3.5" x="124.3" y="190.3">Aluminium 6061</text>
<g font-size="3.4">
<text x="204.6" y="170.9">TITLE:</text>
<text x="205.6" y="188.1">SIZE</text>
<text x="215" y="188.1">DWG. NO.</text>
<text x="256.5" y="188.2">REV</text>
<text x="205.3" y="201.7">SCALE: 1:20</text>
<text x="244.5" y="201.7">SHEET 1 OF 1</text>
</g>
<text font-size="3" x="14" y="213.5">SOLIDWORKS Educational Product. For Instructional Use Only.</text>
<text font-size="2.4" x="119.9" y="149.1">UNLESS OTHERWISE SPECIFIED:</text>
<g font-size="2.2">
<text x="175.4" y="148.6">NAME</text>
<text x="187.9" y="148.7">DATE</text>
<text x="119.9" y="154.7">DIMENSIONS ARE IN MM</text>
<text x="154.8" y="153.4">DRAWN</text>
<text x="119.9" y="160">EXCEPT WHERE STATED</text>
<text x="154.9" y="158.3">CHECKED</text>
<text x="119.9" y="162.7">OTHERWISE TOLERANCES</text>
<text x="119.9" y="165.3">ON DIMENSIONS:</text>
<text x="138.9" y="165.3">0.1</text>
<text x="154.8" y="162.9">ENG APPR.</text>
<text x="154.9" y="167.7">MFG APPR.</text>
<text x="119.9" y="170.6">ANGULAR TOLERANCE: 0.1</text>
<text x="154.9" y="172.4">Q.A.</text>
<text x="154.9" y="176.6">COMMENTS:</text>
</g>
<g font-size="2.1">
<text x="173.4" y="153.8">PD</text>
<text x="173.4" y="158.1">PD</text>
<text x="173.5" y="162.6">PD</text>
<text x="173.8" y="167.4">PD</text>
<text x="173.9" y="172">PD</text>
<text x="154.9" y="183.2">USE ANNEALED MATERIAL</text>
<text x="123.1" y="201.6">DO NOT SCALE DRAWING</text>
</g>
<g font-size="2">
<text x="119.9" y="179">INTERPRET GEOMETRIC</text>
<text x="119.9" y="181.5">TOLERANCING PER: ASME Y14.5</text>
<text x="119.1" y="186.7">MATERIAL</text>
<text x="154.7" y="189.6">PROPRIETARY AND CONFIDENTIAL</text>
<text x="119.1" y="193.5">FINISH</text>
<text x="154.7" y="192.3">THE INFORMATION CONTAINED IN THIS DRAWING IS</text>
<text x="154.7" y="194.8">THE SOLE PROPERTY OF PG13 INDUSTRIES. ANY</text>
<text x="154.7" y="197.3">REPRODUCTION IN PART OR AS A WHOLE WITHOUT</text>
<text x="154.7" y="199.9">THE WRITTEN PERMISSION OF PG13 INDUSTRIES IS</text>
<text x="154.7" y="202.4">PROHIBITED.</text>
</g>
<g font-size="1.8">
<text x="185.2" y="153.5">12/12/2022</text>
<text x="185.2" y="158.1">12/12/2022</text>
<text x="185.1" y="167.7">12/12/2022</text>
<text x="185.2" y="163">12/12/2022</text>
<text x="185.2" y="172.4">12/12/2022</text>
</g>
</svg>
